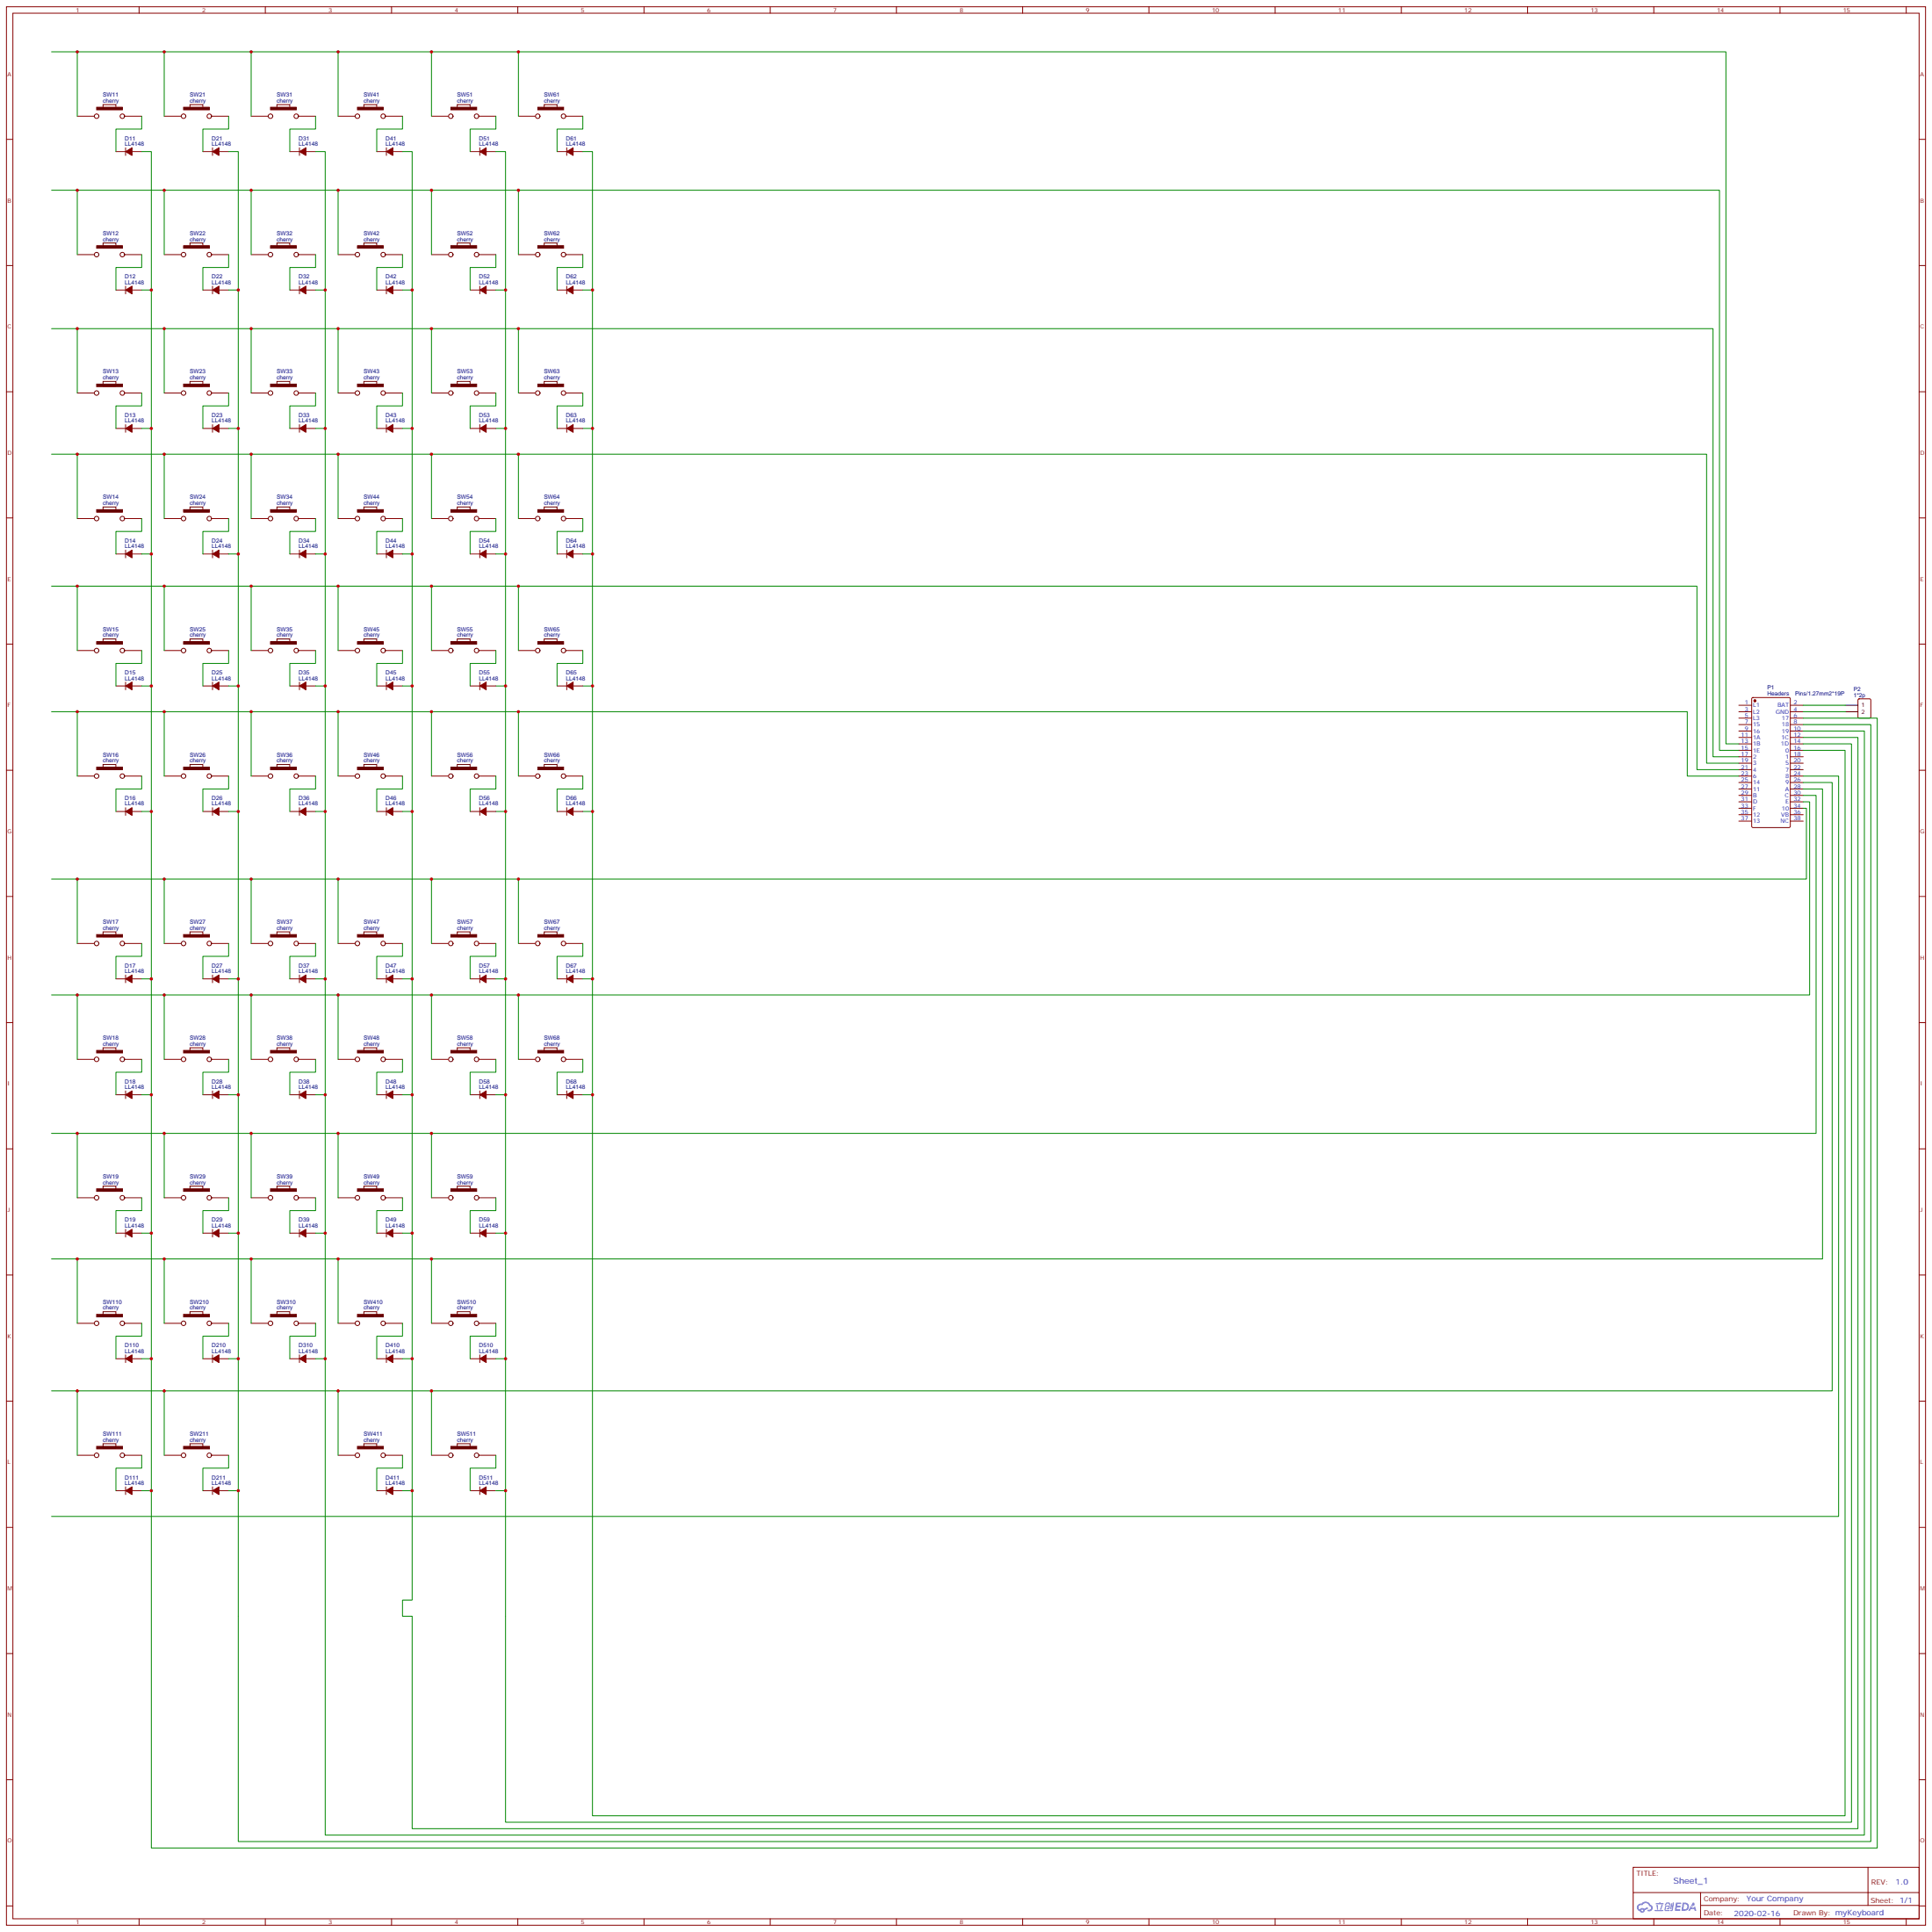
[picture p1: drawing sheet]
<svg xmlns="http://www.w3.org/2000/svg" width="1058mm" height="1059mm" viewBox="0 0 1058 1059" stroke-linecap="round" stroke-linejoin="round" font-family="sans-serif">
<g fill="none" stroke="#870000" stroke-width=".48">
<path d="M4 4h1051v1051h-1051zM7 7h1044v1044h-1044zM76 4v3M145 4v3M214 4v3M284 4v3M353 4v3M422 4v3M491 4v3M560 4v3M629 4v3M698 4v3"/>
<path d="M768 4v3M837 4v3M906 4v3M975 4v3M1044 4v3M4 76h3M1051 76h4M4 146h3M1051 146h4M4 215h3M1051 215h4M4 284h3"/>
<path d="M1051 284h4M4 353h3M1051 353h4M4 422h3M1051 422h4M4 491h3M1051 491h4M4 560h3M1051 560h4M4 630h3M1051 630h4M4 699h3"/>
<path d="M1051 699h4M4 768h3M1051 768h4M4 837h3M1051 837h4M4 906h3M1051 906h4M4 975h3M1051 975h4M895 1023h156v28h-156zM895 1037h156M932 1037v14"/>
<path d="M1023 1023v21M4 1044h3M76 1051v4M145 1051v4M214 1051v4M284 1051v4M353 1051v4M422 1051v4M491 1051v4M560 1051v4M629 1051v4M698 1051v4"/>
<path d="M768 1051v4M837 1051v4M906 1051v4M932 1044h119M975 1051v4M1044 1051v4M1051 1044h4"/>
</g>
<g fill="#5487ff">
<path d="M918 1043h3a1.3 1.3 0 0 1-2 0v1l2 1h-2l-1 1h2v1h-3z"/>
<path d="M927 1043h1v1h-1a.7 .7 0 0 0 0 1 .7 .7 0 0 0 0 1 .7 .7 0 0 0 1-1h1v2h-1v-1h-2v1h-1z"/>
<path d="M915 1043h1l-1 3z"/>
<path d="M916 1043h1l-1 3-1 1 1-1z"/>
<path d="M913 1043h1l1 1h-1v-1l-2 1z"/>
<path d="M912 1044h3l-1 2h-1l1-1h-1l-1 1 2 1h-2z"/>
<path d="M906 1047h5h-4z"/>
<path d="M910 1044h1l-1 3z"/>
<path d="M907 1044h1v2z"/>
<path d="M907 1043l3-1v1h1l-4 1z"/>
<path d="M922 1043l-1 4h2a2.4 2.4 0 0 0 2-3 2.4 2.4 0 0 0-3-1zM923 1043a1.5 1.5 0 0 1 1 2 1.5 1.5 0 0 1-2 1z"/>
<path d="M897 1044a2.7 2.7 0 0 0 1 3 2.7 2.7 0 0 0 3 1v-1l2-1-1-1-1 1a1.5 1.5 0 0 0-3 0 1.3 1.3 0 0 1 0-1 1.3 1.3 0 0 1 2-1 2.3 2.3 0 0 1 2-1 2.3 2.3 0 0 1 2 2 1.1 1.1 0 0 1 0 1 1.1 1.1 0 0 1-1 1h-1a1.9 1.9 0 0 0 3-1 1.9 1.9 0 0 0-1-3 3 3 0 0 0-5 0zM899 1047a.5 .5 0 0 1 1 0 .5 .5 0 0 1-1 0z"/>
<circle cx="927" cy="1045" r=".3"/>
</g>
<g fill="none" stroke="#870000" stroke-width=".48">
<path d="M42 64h10M68 64h10M90 64h9M116 64h9M138 64h9M164 64h9M185 64h9M211 64h9M236 64h10M262 64h10M284 64h9M310 64h9"/>
<path d="M63 83h6M69 81v4M72 83h6M111 83h5M116 81v4M120 83h5M159 83h5M164 81v4M168 83h5M206 83h6M212 81v4M215 83h5"/>
<path d="M258 83h5M263 81v4M266 83h6M305 83h5M310 81v4M314 83h5M42 140h10M68 140h10M90 140h9M116 140h9M138 140h9M164 140h9"/>
<path d="M185 140h9M211 140h9M236 140h10M262 140h10M284 140h9M310 140h9M63 159h6M69 157v4M72 159h6M111 159h5M116 157v4M120 159h5"/>
<path d="M159 159h5M164 157v4M168 159h5M206 159h6M212 157v4M215 159h5M258 159h5M263 157v4M266 159h6M305 159h5M310 157v4M314 159h5"/>
<path d="M42 215h10M68 215h10M90 215h9M116 215h9M138 215h9M164 215h9M185 215h9M211 215h9M236 215h10M262 215h10M284 215h9M310 215h9"/>
<path d="M63 235h6M69 233v4M72 235h6M111 235h5M116 233v4M120 235h5M159 235h5M164 233v4M168 235h5M206 235h6M212 233v4M215 235h5"/>
<path d="M258 235h5M263 233v4M266 235h6M305 235h5M310 233v4M314 235h5M42 284h10M68 284h10M90 284h9M116 284h9M138 284h9M164 284h9"/>
<path d="M185 284h9M211 284h9M236 284h10M262 284h10M284 284h9M310 284h9M63 304h6M69 301v5M72 304h6M111 304h5M116 301v5M120 304h5"/>
<path d="M159 304h5M164 301v5M168 304h5M206 304h6M212 301v5M215 304h5M258 304h5M263 301v5M266 304h6M305 304h5M310 301v5M314 304h5"/>
<path d="M42 356h10M68 356h10M90 356h9M116 356h9M138 356h9M164 356h9M185 356h9M211 356h9M236 356h10M262 356h10M284 356h9M310 356h9"/>
<path d="M63 376h6M69 374v4M72 376h6M111 376h5M116 374v4M120 376h5M159 376h5M164 374v4M168 376h5M206 376h6M212 374v4M215 376h5"/>
<path d="M258 376h5M263 374v4M266 376h6M305 376h5M310 374v4M314 376h5M952 386h8M952 390h8M952 394h8M952 397h8M960 382h20l1 1v70h-1h-20zM981 386h7"/>
<path d="M981 390h7M981 394h7M981 397h7M1018 383h6h1v10h-1l-6 1v-1zM952 401h8M952 404h8M952 408h8M952 411h8M952 415h8M952 418h8M981 401h7M981 404h7"/>
<path d="M981 408h7M981 411h7M981 415h7M981 418h7M42 425h10M68 425h10M90 425h9M116 425h9M138 425h9M164 425h9M185 425h9M211 425h9"/>
<path d="M236 425h10M262 425h10M284 425h9M310 425h9M952 422h8M952 425h8M952 429h8M952 432h8M952 436h8M952 439h8M981 422h7M981 425h7"/>
<path d="M981 429h7M981 432h7M981 436h7M981 439h7M63 445h6M69 443v4M72 445h6M111 445h5M116 443v4M120 445h5M159 445h5M164 443v4"/>
<path d="M168 445h5M206 445h6M212 443v4M215 445h5M258 445h5M263 443v4M266 445h6M305 445h5M310 443v4M314 445h5M952 443h8M952 446h8"/>
<path d="M952 450h8M981 443h7M981 446h7M981 450h7M42 517h10M68 517h10M90 517h9M116 517h9M138 517h9M164 517h9M185 517h9M211 517h9"/>
<path d="M236 517h10M262 517h10M284 517h9M310 517h9M63 536h6M69 534v5M72 536h6M111 536h5M116 534v5M120 536h5M159 536h5M164 534v5"/>
<path d="M168 536h5M206 536h6M212 534v5M215 536h5M258 536h5M263 534v5M266 536h6M305 536h5M310 534v5M314 536h5M42 580h10M63 600h6"/>
<path d="M68 580h10M69 598v4M72 600h6M90 580h9M111 600h5M116 580h9M116 598v4M120 600h5M138 580h9M159 600h5M164 580h9M164 598v4"/>
<path d="M168 600h5M185 580h9M206 600h6M211 580h9M212 598v4M215 600h5M236 580h10M258 600h5M262 580h10M263 598v4M266 600h6M284 580h9"/>
<path d="M305 600h5M310 580h9M310 598v4M314 600h5M42 656h10M68 656h10M90 656h9M116 656h9M138 656h9M164 656h9M185 656h9M211 656h9"/>
<path d="M236 656h10M262 656h10M63 676h6M69 674v4M72 676h6M111 676h5M116 674v4M120 676h5M159 676h5M164 674v4M168 676h5M206 676h6"/>
<path d="M212 674v4M215 676h5M258 676h5M263 674v4M266 676h6M42 725h10M68 725h10M90 725h9M116 725h9M138 725h9M164 725h9M185 725h9"/>
<path d="M211 725h9M236 725h10M262 725h10M63 745h6M69 742v5M72 745h6M111 745h5M116 742v5M120 745h5M159 745h5M164 742v5M168 745h5"/>
<path d="M206 745h6M212 742v5M215 745h5M258 745h5M263 742v5M266 745h6M42 797h10M68 797h10M90 797h9M116 797h9M185 797h9M211 797h9"/>
<path d="M236 797h10M262 797h10M63 817h6M69 815v4M72 817h6M111 817h5M116 815v4M120 817h5M206 817h6M212 815v4M215 817h5M258 817h5"/>
<path d="M263 815v4M266 817h6"/>
</g>
<g fill="#870000" stroke="#870000" stroke-width=".48">
<path d="M69 83l3-2v4z"/>
<path d="M164 83l4-2v4z"/>
<path d="M212 83l3-2v4z"/>
<path d="M263 83l3-2v4z"/>
<path d="M310 83l4-2v4z"/>
<path d="M116 83l4-2v4z"/>
<path d="M116 159l4-2v4z"/>
<path d="M310 159l4-2v4z"/>
<path d="M263 159l3-2v4z"/>
<path d="M212 159l3-2v4z"/>
<path d="M164 159l4-2v4z"/>
<path d="M69 159l3-2v4z"/>
<path d="M116 235l4-2v4z"/>
<path d="M310 235l4-2v4z"/>
<path d="M263 235l3-2v4z"/>
<path d="M212 235l3-2v4z"/>
<path d="M164 235l4-2v4z"/>
<path d="M69 235l3-2v4z"/>
<path d="M116 304l4-3v5z"/>
<path d="M310 304l4-3v5z"/>
<path d="M263 304l3-3v5z"/>
<path d="M212 304l3-3v5z"/>
<path d="M164 304l4-3v5z"/>
<path d="M69 304l3-3v5z"/>
<path d="M116 376l4-2v4z"/>
<path d="M310 376l4-2v4z"/>
<path d="M263 376l3-2v4z"/>
<path d="M212 376l3-2v4z"/>
<path d="M164 376l4-2v4z"/>
<path d="M69 376l3-2v4z"/>
<path d="M116 445l4-2v4z"/>
<path d="M310 445l4-2v4z"/>
<path d="M263 445l3-2v4z"/>
<path d="M212 445l3-2v4z"/>
<path d="M164 445l4-2v4z"/>
<path d="M69 445l3-2v4z"/>
<path d="M69 817l3-2v4z"/>
<path d="M212 817l3-2v4z"/>
<path d="M263 817l3-2v4z"/>
<path d="M116 817l4-2v4z"/>
<path d="M69 745l3-3v5z"/>
<path d="M164 745l4-3v5z"/>
<path d="M212 745l3-3v5z"/>
<path d="M263 745l3-3v5z"/>
<path d="M116 745l4-3v5z"/>
<path d="M69 676l3-2v4z"/>
<path d="M164 676l4-2v4z"/>
<path d="M212 676l3-2v4z"/>
<path d="M263 676l3-2v4z"/>
<path d="M116 676l4-2v4z"/>
<path d="M69 600l3-2v4z"/>
<path d="M164 600l4-2v4z"/>
<path d="M212 600l3-2v4z"/>
<path d="M263 600l3-2v4z"/>
<path d="M310 600l4-2v4z"/>
<path d="M116 600l4-2v4z"/>
<path d="M116 536l4-2v5z"/>
<path d="M310 536l4-2v5z"/>
<path d="M263 536l3-2v5z"/>
<path d="M212 536l3-2v5z"/>
<path d="M164 536l4-2v5z"/>
<path d="M69 536l3-2v5z"/>
<circle cx="961" cy="384" r=".5"/>
</g>
<path d="M1011 386h7M1011 390h7" fill="none" stroke="#000" stroke-width=".48"/>
<g fill="#600" stroke="#600" stroke-width=".48">
<path d="M53 59h14v1h-14z"/>
<path d="M101 59h14v1h-14z"/>
<path d="M196 59h14v1h-14z"/>
<path d="M148 59h14v1h-14z"/>
<path d="M295 59h14v1h-14z"/>
<path d="M247 59h14v1h-14z"/>
<path d="M247 135h14v1h-14z"/>
<path d="M295 135h14v1h-14z"/>
<path d="M148 135h14v1h-14z"/>
<path d="M196 135h14v1h-14z"/>
<path d="M101 135h14v1h-14z"/>
<path d="M53 135h14v1h-14z"/>
<path d="M247 210h14v2h-14z"/>
<path d="M295 210h14v2h-14z"/>
<path d="M148 210h14v2h-14z"/>
<path d="M196 210h14v2h-14z"/>
<path d="M101 210h14v2h-14z"/>
<path d="M53 210h14v2h-14z"/>
<path d="M247 279h14v2h-14z"/>
<path d="M295 279h14v2h-14z"/>
<path d="M148 279h14v2h-14z"/>
<path d="M196 279h14v2h-14z"/>
<path d="M101 279h14v2h-14z"/>
<path d="M53 279h14v2h-14z"/>
<path d="M247 352h14v1h-14z"/>
<path d="M295 352h14v1h-14z"/>
<path d="M148 352h14v1h-14z"/>
<path d="M196 352h14v1h-14z"/>
<path d="M101 352h14v1h-14z"/>
<path d="M53 352h14v1h-14z"/>
<path d="M247 420h14v2h-14z"/>
<path d="M295 420h14v2h-14z"/>
<path d="M148 420h14v2h-14z"/>
<path d="M196 420h14v2h-14z"/>
<path d="M101 420h14v2h-14z"/>
<path d="M53 420h14v2h-14z"/>
<path d="M53 793h14v1h-14z"/>
<path d="M101 793h14v1h-14z"/>
<path d="M196 793h14v1h-14z"/>
<path d="M247 793h14v1h-14z"/>
<path d="M53 720h14v2h-14z"/>
<path d="M101 720h14v2h-14z"/>
<path d="M196 720h14v2h-14z"/>
<path d="M148 720h14v2h-14z"/>
<path d="M247 720h14v2h-14z"/>
<path d="M53 651h14v2h-14z"/>
<path d="M101 651h14v2h-14z"/>
<path d="M196 651h14v2h-14z"/>
<path d="M148 651h14v2h-14z"/>
<path d="M247 651h14v2h-14z"/>
<path d="M53 576h14v1h-14z"/>
<path d="M101 576h14v1h-14z"/>
<path d="M196 576h14v1h-14z"/>
<path d="M148 576h14v1h-14z"/>
<path d="M295 576h14v1h-14z"/>
<path d="M247 576h14v1h-14z"/>
<path d="M247 512h14v1h-14z"/>
<path d="M295 512h14v1h-14z"/>
<path d="M148 512h14v1h-14z"/>
<path d="M196 512h14v1h-14z"/>
<path d="M101 512h14v1h-14z"/>
<path d="M53 512h14v1h-14z"/>
</g>
<g fill="none" stroke="#600" stroke-width=".48">
<path d="M56 57h7v3h-7zM104 57h7v3h-7zM152 57h7v3h-7zM199 57h7v3h-7zM250 57h7v3h-7zM298 57h7v3h-7zM56 133h7v3h-7zM104 133h7v3h-7zM152 133h7v3h-7zM199 133h7v3h-7zM250 133h7v3h-7zM298 133h7v3h-7z"/>
<path d="M56 209h7v3h-7zM104 209h7v3h-7zM152 209h7v3h-7zM199 209h7v3h-7zM250 209h7v3h-7zM298 209h7v3h-7zM56 278h7v2h-7zM104 278h7v2h-7zM152 278h7v2h-7zM199 278h7v2h-7zM250 278h7v2h-7zM298 278h7v2h-7z"/>
<path d="M56 350h7v3h-7zM104 350h7v3h-7zM152 350h7v3h-7zM199 350h7v3h-7zM250 350h7v3h-7zM298 350h7v3h-7zM56 419h7v3h-7zM104 419h7v3h-7zM152 419h7v3h-7zM199 419h7v3h-7zM250 419h7v3h-7zM298 419h7v3h-7z"/>
<path d="M56 511h7v2h-7zM104 511h7v2h-7zM152 511h7v2h-7zM199 511h7v2h-7zM250 511h7v2h-7zM298 511h7v2h-7zM56 574h7v3h-7zM104 574h7v3h-7zM152 574h7v3h-7zM199 574h7v3h-7zM250 574h7v3h-7zM298 574h7v3h-7z"/>
<path d="M56 650h7v3h-7zM104 650h7v3h-7zM152 650h7v3h-7zM199 650h7v3h-7zM250 650h7v3h-7zM56 719h7v2h-7zM104 719h7v2h-7zM152 719h7v2h-7zM199 719h7v2h-7zM250 719h7v2h-7zM56 791h7v3h-7zM104 791h7v3h-7z"/>
<path d="M199 791h7v3h-7zM250 791h7v3h-7z"/>
<circle cx="53" cy="64" r="1.2"/>
<circle cx="67" cy="64" r="1.2"/>
<circle cx="101" cy="64" r="1.2"/>
<circle cx="115" cy="64" r="1.2"/>
<circle cx="148" cy="64" r="1.2"/>
<circle cx="162" cy="64" r="1.2"/>
<circle cx="196" cy="64" r="1.2"/>
<circle cx="210" cy="64" r="1.2"/>
<circle cx="247" cy="64" r="1.2"/>
<circle cx="261" cy="64" r="1.2"/>
<circle cx="295" cy="64" r="1.2"/>
<circle cx="309" cy="64" r="1.2"/>
<circle cx="53" cy="140" r="1.2"/>
<circle cx="67" cy="140" r="1.2"/>
<circle cx="101" cy="140" r="1.2"/>
<circle cx="115" cy="140" r="1.2"/>
<circle cx="148" cy="140" r="1.2"/>
<circle cx="162" cy="140" r="1.2"/>
<circle cx="196" cy="140" r="1.2"/>
<circle cx="210" cy="140" r="1.2"/>
<circle cx="247" cy="140" r="1.2"/>
<circle cx="261" cy="140" r="1.2"/>
<circle cx="295" cy="140" r="1.2"/>
<circle cx="309" cy="140" r="1.2"/>
<circle cx="53" cy="215" r="1.2"/>
<circle cx="67" cy="215" r="1.2"/>
<circle cx="101" cy="215" r="1.2"/>
<circle cx="115" cy="215" r="1.2"/>
<circle cx="148" cy="215" r="1.2"/>
<circle cx="162" cy="215" r="1.2"/>
<circle cx="196" cy="215" r="1.2"/>
<circle cx="210" cy="215" r="1.2"/>
<circle cx="247" cy="215" r="1.2"/>
<circle cx="261" cy="215" r="1.2"/>
<circle cx="295" cy="215" r="1.2"/>
<circle cx="309" cy="215" r="1.2"/>
<circle cx="53" cy="284" r="1.2"/>
<circle cx="67" cy="284" r="1.2"/>
<circle cx="101" cy="284" r="1.2"/>
<circle cx="115" cy="284" r="1.2"/>
<circle cx="148" cy="284" r="1.2"/>
<circle cx="162" cy="284" r="1.2"/>
<circle cx="196" cy="284" r="1.2"/>
<circle cx="210" cy="284" r="1.2"/>
<circle cx="247" cy="284" r="1.2"/>
<circle cx="261" cy="284" r="1.2"/>
<circle cx="295" cy="284" r="1.2"/>
<circle cx="309" cy="284" r="1.2"/>
<circle cx="53" cy="356" r="1.2"/>
<circle cx="67" cy="356" r="1.2"/>
<circle cx="101" cy="356" r="1.2"/>
<circle cx="115" cy="356" r="1.2"/>
<circle cx="148" cy="356" r="1.2"/>
<circle cx="162" cy="356" r="1.2"/>
<circle cx="196" cy="356" r="1.2"/>
<circle cx="210" cy="356" r="1.2"/>
<circle cx="247" cy="356" r="1.2"/>
<circle cx="261" cy="356" r="1.2"/>
<circle cx="295" cy="356" r="1.2"/>
<circle cx="309" cy="356" r="1.2"/>
<circle cx="53" cy="425" r="1.2"/>
<circle cx="67" cy="425" r="1.2"/>
<circle cx="101" cy="425" r="1.2"/>
<circle cx="115" cy="425" r="1.2"/>
<circle cx="148" cy="425" r="1.2"/>
<circle cx="162" cy="425" r="1.2"/>
<circle cx="196" cy="425" r="1.2"/>
<circle cx="210" cy="425" r="1.2"/>
<circle cx="247" cy="425" r="1.2"/>
<circle cx="261" cy="425" r="1.2"/>
<circle cx="295" cy="425" r="1.2"/>
<circle cx="309" cy="425" r="1.2"/>
<circle cx="53" cy="517" r="1.2"/>
<circle cx="67" cy="517" r="1.2"/>
<circle cx="101" cy="517" r="1.2"/>
<circle cx="115" cy="517" r="1.2"/>
<circle cx="148" cy="517" r="1.2"/>
<circle cx="162" cy="517" r="1.2"/>
<circle cx="196" cy="517" r="1.2"/>
<circle cx="210" cy="517" r="1.2"/>
<circle cx="247" cy="517" r="1.2"/>
<circle cx="261" cy="517" r="1.2"/>
<circle cx="295" cy="517" r="1.2"/>
<circle cx="309" cy="517" r="1.2"/>
<circle cx="53" cy="580" r="1.2"/>
<circle cx="67" cy="580" r="1.2"/>
<circle cx="101" cy="580" r="1.2"/>
<circle cx="115" cy="580" r="1.2"/>
<circle cx="148" cy="580" r="1.2"/>
<circle cx="162" cy="580" r="1.2"/>
<circle cx="196" cy="580" r="1.2"/>
<circle cx="210" cy="580" r="1.2"/>
<circle cx="247" cy="580" r="1.2"/>
<circle cx="261" cy="580" r="1.2"/>
<circle cx="295" cy="580" r="1.2"/>
<circle cx="309" cy="580" r="1.2"/>
<circle cx="53" cy="656" r="1.2"/>
<circle cx="67" cy="656" r="1.2"/>
<circle cx="101" cy="656" r="1.2"/>
<circle cx="115" cy="656" r="1.2"/>
<circle cx="148" cy="656" r="1.2"/>
<circle cx="162" cy="656" r="1.2"/>
<circle cx="196" cy="656" r="1.2"/>
<circle cx="210" cy="656" r="1.2"/>
<circle cx="247" cy="656" r="1.2"/>
<circle cx="261" cy="656" r="1.2"/>
<circle cx="53" cy="725" r="1.2"/>
<circle cx="67" cy="725" r="1.2"/>
<circle cx="101" cy="725" r="1.2"/>
<circle cx="115" cy="725" r="1.2"/>
<circle cx="148" cy="725" r="1.2"/>
<circle cx="162" cy="725" r="1.2"/>
<circle cx="196" cy="725" r="1.2"/>
<circle cx="210" cy="725" r="1.2"/>
<circle cx="247" cy="725" r="1.2"/>
<circle cx="261" cy="725" r="1.2"/>
<circle cx="53" cy="797" r="1.2"/>
<circle cx="67" cy="797" r="1.2"/>
<circle cx="101" cy="797" r="1.2"/>
<circle cx="115" cy="797" r="1.2"/>
<circle cx="196" cy="797" r="1.2"/>
<circle cx="210" cy="797" r="1.2"/>
<circle cx="247" cy="797" r="1.2"/>
<circle cx="261" cy="797" r="1.2"/>
</g>
<g fill="none" stroke="#008700" stroke-width=".48">
<path d="M28 28h917v380h7M42 28v36M90 28v36M138 28v36M185 28v36M236 28v36M284 28v36M78 64v7h-15v12M125 64v7h-14v12M173 64v7h-14v12M220 64v7h-14v12M272 64v7h-14v12"/>
<path d="M319 64v7h-14v12M78 83h5v453M125 83h6v453M173 83h5v453M220 83h6v453M272 83h5v453M319 83h6v453M28 104h914v307h10M42 104v36M90 104v36M138 104v36M185 104v36"/>
<path d="M236 104v36M284 104v36M78 140v7h-15v12M125 140v7h-14v12M173 140v7h-14v12M220 140v7h-14v12M272 140v7h-14v12M319 140v7h-14v12M78 159h5M125 159h6M173 159h5M220 159h6"/>
<path d="M272 159h5M319 159h6M28 180h910v235h14M42 180v35M90 180v35M138 180v35M185 180v35M236 180v35M284 180v35M78 215v7h-15v13M125 215v7h-14v13M173 215v7h-14v13"/>
<path d="M220 215v7h-14v13M272 215v7h-14v13M319 215v7h-14v13M78 235h5M125 235h6M173 235h5M220 235h6M272 235h5M319 235h6M28 249h907v169h17M42 249v35M90 249v35"/>
<path d="M138 249v35M185 249v35M236 249v35M284 249v35M78 284v7h-15v13M125 284v7h-14v13M173 284v7h-14v13M220 284v7h-14v13M272 284v7h-14v13M319 284v7h-14v13M78 304h5M125 304h6"/>
<path d="M173 304h5M220 304h6M272 304h5M319 304h6M28 321h902v101h22M42 321v35M90 321v35M138 321v35M185 321v35M236 321v35M284 321v35M78 356v8h-15v12"/>
<path d="M125 356v8h-14v12M173 356v8h-14v12M220 356v8h-14v12M272 356v8h-14v12M319 356v8h-14v12M78 376h5M125 376h6M173 376h5M220 376h6M272 376h5M319 376h6M28 390h896v35h28"/>
<path d="M42 390v35M90 390v35M138 390v35M185 390v35M236 390v35M284 390v35M988 397h37v612h-894v-192h-6M988 394h40v619h-945v-196M988 386h23M988 390h23M988 404h30v598h-792v-116h-6v-9h6v-60M988 408h26v591h-737v-182h-5"/>
<path d="M988 401h33v605h-843v-261M988 411h23v584h-686v-395M78 425v7h-15v13M125 425v7h-14v13M173 425v7h-14v13M220 425v7h-14v13M272 425v7h-14v13M319 425v7h-14v13M988 425h19v406h-979M988 429h16v333h-976M988 432h10v258h-970M988 436h7v185h-967"/>
<path d="M988 439h3v106h-963M78 445h5M125 445h6M173 445h5M220 445h6M272 445h5M319 445h6M988 443h2v39h-962M42 482v35M90 482v35M138 482v35M185 482v35"/>
<path d="M236 482v35M284 482v35M78 517v7h-15v12M125 517v7h-14v12M173 517v7h-14v12M220 517v7h-14v12M272 517v7h-14v12M319 517v7h-14v12M78 536h5M83 536v64h-5M125 536h6v64M173 536h5"/>
<path d="M178 536v64h-5M220 536h6v64M272 536h5v64M319 536h6M325 536v64h-6M42 545v35M90 545v35M138 545v35M185 545v35M236 545v35M284 545v35M78 580v8h-15v12"/>
<path d="M83 600v76h-5M125 600h6v76M125 580v8h-14v12M173 580v8h-14v12M178 600v76h-5M220 600h6v76M220 580v8h-14v12M272 600h5v76M272 580v8h-14v12M319 580v8h-14v12M42 621v35M90 621v35"/>
<path d="M138 621v35M185 621v35M236 621v35M78 656v7h-15v13M125 656v7h-14v13M173 656v7h-14v13M220 656v7h-14v13M272 656v7h-14v13M83 676v69h-5M125 676h6v69M178 676v69h-5M220 676h6v69"/>
<path d="M272 676h5v69M42 690v35M90 690v35M138 690v35M185 690v35M236 690v35M78 725v7h-15v13M125 725v7h-14v13M173 725v7h-14v13M220 725v7h-14v13M272 725v7h-14v13M83 745v72h-5"/>
<path d="M125 745h6v72M220 745h6v72h-6M272 745h5v72M42 762v35M90 762v35M185 762v35M236 762v35M78 797v8h-15v12M125 797v8h-14v12M220 797v8h-14v12M272 797v8h-14v12"/>
</g>
<g fill="#c00">
<circle cx="42" cy="28" r=".9"/>
<circle cx="90" cy="28" r=".9"/>
<circle cx="138" cy="28" r=".9"/>
<circle cx="185" cy="28" r=".9"/>
<circle cx="236" cy="28" r=".9"/>
<circle cx="284" cy="28" r=".9"/>
<circle cx="226" cy="536" r=".9"/>
<circle cx="226" cy="600" r=".9"/>
<circle cx="226" cy="676" r=".9"/>
<circle cx="226" cy="745" r=".9"/>
<circle cx="178" cy="676" r=".9"/>
<circle cx="178" cy="600" r=".9"/>
<circle cx="178" cy="536" r=".9"/>
<circle cx="83" cy="745" r=".9"/>
<circle cx="83" cy="676" r=".9"/>
<circle cx="83" cy="600" r=".9"/>
<circle cx="83" cy="536" r=".9"/>
<circle cx="284" cy="545" r=".9"/>
<circle cx="236" cy="545" r=".9"/>
<circle cx="185" cy="545" r=".9"/>
<circle cx="138" cy="545" r=".9"/>
<circle cx="90" cy="545" r=".9"/>
<circle cx="42" cy="545" r=".9"/>
<circle cx="185" cy="690" r=".9"/>
<circle cx="90" cy="690" r=".9"/>
<circle cx="42" cy="690" r=".9"/>
<circle cx="138" cy="690" r=".9"/>
<circle cx="236" cy="690" r=".9"/>
<circle cx="236" cy="621" r=".9"/>
<circle cx="138" cy="621" r=".9"/>
<circle cx="42" cy="621" r=".9"/>
<circle cx="90" cy="621" r=".9"/>
<circle cx="185" cy="621" r=".9"/>
<circle cx="236" cy="762" r=".9"/>
<circle cx="42" cy="762" r=".9"/>
<circle cx="90" cy="762" r=".9"/>
<circle cx="185" cy="762" r=".9"/>
<circle cx="284" cy="104" r=".9"/>
<circle cx="236" cy="104" r=".9"/>
<circle cx="185" cy="104" r=".9"/>
<circle cx="138" cy="104" r=".9"/>
<circle cx="90" cy="104" r=".9"/>
<circle cx="42" cy="104" r=".9"/>
<circle cx="284" cy="390" r=".9"/>
<circle cx="185" cy="390" r=".9"/>
<circle cx="90" cy="390" r=".9"/>
<circle cx="42" cy="390" r=".9"/>
<circle cx="138" cy="390" r=".9"/>
<circle cx="236" cy="390" r=".9"/>
<circle cx="284" cy="249" r=".9"/>
<circle cx="185" cy="249" r=".9"/>
<circle cx="90" cy="249" r=".9"/>
<circle cx="42" cy="249" r=".9"/>
<circle cx="138" cy="249" r=".9"/>
<circle cx="236" cy="249" r=".9"/>
<circle cx="236" cy="180" r=".9"/>
<circle cx="138" cy="180" r=".9"/>
<circle cx="42" cy="180" r=".9"/>
<circle cx="90" cy="180" r=".9"/>
<circle cx="185" cy="180" r=".9"/>
<circle cx="284" cy="180" r=".9"/>
<circle cx="236" cy="321" r=".9"/>
<circle cx="138" cy="321" r=".9"/>
<circle cx="42" cy="321" r=".9"/>
<circle cx="90" cy="321" r=".9"/>
<circle cx="185" cy="321" r=".9"/>
<circle cx="284" cy="321" r=".9"/>
<circle cx="83" cy="445" r=".9"/>
<circle cx="83" cy="376" r=".9"/>
<circle cx="83" cy="304" r=".9"/>
<circle cx="83" cy="235" r=".9"/>
<circle cx="83" cy="159" r=".9"/>
<circle cx="131" cy="445" r=".9"/>
<circle cx="131" cy="376" r=".9"/>
<circle cx="131" cy="304" r=".9"/>
<circle cx="131" cy="235" r=".9"/>
<circle cx="131" cy="159" r=".9"/>
<circle cx="178" cy="445" r=".9"/>
<circle cx="178" cy="376" r=".9"/>
<circle cx="178" cy="304" r=".9"/>
<circle cx="178" cy="235" r=".9"/>
<circle cx="178" cy="159" r=".9"/>
<circle cx="226" cy="445" r=".9"/>
<circle cx="226" cy="376" r=".9"/>
<circle cx="226" cy="304" r=".9"/>
<circle cx="226" cy="235" r=".9"/>
<circle cx="226" cy="159" r=".9"/>
<circle cx="277" cy="445" r=".9"/>
<circle cx="277" cy="376" r=".9"/>
<circle cx="277" cy="304" r=".9"/>
<circle cx="277" cy="235" r=".9"/>
<circle cx="277" cy="159" r=".9"/>
<circle cx="325" cy="445" r=".9"/>
<circle cx="325" cy="376" r=".9"/>
<circle cx="325" cy="304" r=".9"/>
<circle cx="325" cy="235" r=".9"/>
<circle cx="325" cy="159" r=".9"/>
<circle cx="42" cy="482" r=".9"/>
<circle cx="90" cy="482" r=".9"/>
<circle cx="138" cy="482" r=".9"/>
<circle cx="185" cy="482" r=".9"/>
<circle cx="236" cy="482" r=".9"/>
<circle cx="284" cy="482" r=".9"/>
<circle cx="83" cy="817" r=".9"/>
<circle cx="131" cy="817" r=".9"/>
<circle cx="131" cy="745" r=".9"/>
<circle cx="131" cy="676" r=".9"/>
<circle cx="131" cy="600" r=".9"/>
<circle cx="131" cy="536" r=".9"/>
<circle cx="178" cy="745" r=".9"/>
<circle cx="226" cy="817" r=".9"/>
<circle cx="277" cy="817" r=".9"/>
<circle cx="277" cy="745" r=".9"/>
<circle cx="277" cy="676" r=".9"/>
<circle cx="277" cy="600" r=".9"/>
<circle cx="277" cy="536" r=".9"/>
<circle cx="325" cy="536" r=".9"/>
<circle cx="325" cy="600" r=".9"/>
</g>
<text font-size="4.6" fill="#00f" x="917" y="1032">Sheet_1</text>
<g font-size="4.2" fill="#00f">
<text x="1038" y="1032">1.0</text>
<text x="957" y="1042">Your Company</text>
<text x="950" y="1050">2020-02-16</text>
</g>
<g font-size="3.9" fill="#800">
<text x="896" y="1028">TITLE:</text>
<text x="1025" y="1032">REV:</text>
<text x="933" y="1042">Company:</text>
<text x="1025" y="1043">Sheet: 1/1</text>
<text x="933" y="1050">Date:</text>
<text x="982" y="1050">Drawn By: myKeyboard</text>
</g>
<g font-size="3.2" fill="#800">
<text x="42" y="7">1</text>
<text x="111" y="7">2</text>
<text x="180" y="7">3</text>
<text x="249" y="7">4</text>
<text x="318" y="7">5</text>
<text x="387" y="7">6</text>
<text x="456" y="7">7</text>
<text x="526" y="7">8</text>
<text x="595" y="7">9</text>
<text x="664" y="7">10</text>
<text x="733" y="7">11</text>
<text x="802" y="7">12</text>
<text x="871" y="7">13</text>
<text x="941" y="7">14</text>
<text x="1010" y="7">15</text>
<text x="4" y="42">A</text>
<text x="1052" y="42">A</text>
<text x="4" y="111">B</text>
<text x="1052" y="111">B</text>
<text x="4" y="180">C</text>
<text x="1052" y="180">C</text>
<text x="4" y="249">D</text>
<text x="1052" y="249">D</text>
<text x="4" y="318">E</text>
<text x="1052" y="318">E</text>
<text x="4" y="388">F</text>
<text x="1052" y="388">F</text>
<text x="4" y="457">G</text>
<text x="1052" y="457">G</text>
<text x="4" y="526">H</text>
<text x="1052" y="526">H</text>
<text x="4" y="595">I</text>
<text x="1052" y="595">I</text>
<text x="4" y="664">J</text>
<text x="1052" y="664">J</text>
<text x="4" y="733">K</text>
<text x="1052" y="733">K</text>
<text x="4" y="802">L</text>
<text x="1052" y="802">L</text>
<text x="4" y="872">M</text>
<text x="1052" y="872">M</text>
<text x="4" y="941">N</text>
<text x="1052" y="941">N</text>
<text x="4" y="1010">O</text>
<text x="1052" y="1010">O</text>
<text x="42" y="1054">1</text>
<text x="111" y="1054">2</text>
<text x="180" y="1054">3</text>
<text x="249" y="1054">4</text>
<text x="318" y="1054">5</text>
<text x="387" y="1054">6</text>
<text x="456" y="1054">7</text>
<text x="526" y="1054">8</text>
<text x="595" y="1054">9</text>
<text x="664" y="1054">10</text>
<text x="733" y="1054">11</text>
<text x="802" y="1054">12</text>
<text x="871" y="1054">13</text>
<text x="941" y="1054">14</text>
<text x="1010" y="1054">15</text>
</g>
<g font-size="3.2" fill="#000080">
<text x="56" y="53">SW11</text>
<text x="104" y="53">SW21</text>
<text x="152" y="53">SW31</text>
<text x="199" y="53">SW41</text>
<text x="250" y="53">SW51</text>
<text x="298" y="53">SW61</text>
<text x="56" y="56">cherry</text>
<text x="104" y="56">cherry</text>
<text x="152" y="56">cherry</text>
<text x="199" y="56">cherry</text>
<text x="250" y="56">cherry</text>
<text x="298" y="56">cherry</text>
<text x="68" y="77">D11</text>
<text x="116" y="77">D21</text>
<text x="164" y="77">D31</text>
<text x="211" y="77">D41</text>
<text x="262" y="77">D51</text>
<text x="310" y="77">D61</text>
<text x="68" y="80">LL4148</text>
<text x="116" y="80">LL4148</text>
<text x="164" y="80">LL4148</text>
<text x="211" y="80">LL4148</text>
<text x="262" y="80">LL4148</text>
<text x="310" y="80">LL4148</text>
<text x="56" y="129">SW12</text>
<text x="104" y="129">SW22</text>
<text x="152" y="129">SW32</text>
<text x="199" y="129">SW42</text>
<text x="250" y="129">SW52</text>
<text x="298" y="129">SW62</text>
<text x="56" y="132">cherry</text>
<text x="104" y="132">cherry</text>
<text x="152" y="132">cherry</text>
<text x="199" y="132">cherry</text>
<text x="250" y="132">cherry</text>
<text x="298" y="132">cherry</text>
<text x="68" y="156">LL4148</text>
<text x="68" y="153">D12</text>
<text x="116" y="156">LL4148</text>
<text x="116" y="153">D22</text>
<text x="164" y="156">LL4148</text>
<text x="164" y="153">D32</text>
<text x="211" y="156">LL4148</text>
<text x="211" y="153">D42</text>
<text x="262" y="156">LL4148</text>
<text x="262" y="153">D52</text>
<text x="310" y="156">LL4148</text>
<text x="310" y="153">D62</text>
<text x="56" y="208">cherry</text>
<text x="56" y="205">SW13</text>
<text x="104" y="208">cherry</text>
<text x="104" y="205">SW23</text>
<text x="152" y="208">cherry</text>
<text x="152" y="205">SW33</text>
<text x="199" y="208">cherry</text>
<text x="199" y="205">SW43</text>
<text x="250" y="208">cherry</text>
<text x="250" y="205">SW53</text>
<text x="298" y="208">cherry</text>
<text x="298" y="205">SW63</text>
<text x="68" y="232">LL4148</text>
<text x="68" y="229">D13</text>
<text x="116" y="232">LL4148</text>
<text x="116" y="229">D23</text>
<text x="164" y="232">LL4148</text>
<text x="164" y="229">D33</text>
<text x="211" y="232">LL4148</text>
<text x="211" y="229">D43</text>
<text x="262" y="232">LL4148</text>
<text x="262" y="229">D53</text>
<text x="310" y="232">LL4148</text>
<text x="310" y="229">D63</text>
<text x="56" y="273">SW14</text>
<text x="104" y="273">SW24</text>
<text x="152" y="273">SW34</text>
<text x="199" y="273">SW44</text>
<text x="250" y="273">SW54</text>
<text x="298" y="273">SW64</text>
<text x="56" y="277">cherry</text>
<text x="104" y="277">cherry</text>
<text x="152" y="277">cherry</text>
<text x="199" y="277">cherry</text>
<text x="250" y="277">cherry</text>
<text x="298" y="277">cherry</text>
<text x="68" y="297">D14</text>
<text x="116" y="297">D24</text>
<text x="164" y="297">D34</text>
<text x="211" y="297">D44</text>
<text x="262" y="297">D54</text>
<text x="310" y="297">D64</text>
<text x="68" y="300">LL4148</text>
<text x="116" y="300">LL4148</text>
<text x="164" y="300">LL4148</text>
<text x="211" y="300">LL4148</text>
<text x="262" y="300">LL4148</text>
<text x="310" y="300">LL4148</text>
<text x="56" y="346">SW15</text>
<text x="104" y="346">SW25</text>
<text x="152" y="346">SW35</text>
<text x="199" y="346">SW45</text>
<text x="250" y="346">SW55</text>
<text x="298" y="346">SW65</text>
<text x="56" y="349">cherry</text>
<text x="104" y="349">cherry</text>
<text x="152" y="349">cherry</text>
<text x="199" y="349">cherry</text>
<text x="250" y="349">cherry</text>
<text x="298" y="349">cherry</text>
<text x="68" y="370">D15</text>
<text x="116" y="370">D25</text>
<text x="164" y="370">D35</text>
<text x="211" y="370">D45</text>
<text x="262" y="370">D55</text>
<text x="310" y="370">D65</text>
<text x="68" y="373">LL4148</text>
<text x="116" y="373">LL4148</text>
<text x="164" y="373">LL4148</text>
<text x="211" y="373">LL4148</text>
<text x="262" y="373">LL4148</text>
<text x="310" y="373">LL4148</text>
<text x="968" y="378">P1</text>
<text x="968" y="381">Headers</text>
<text x="983" y="381">Pins/1.27mm2*19P</text>
<text x="1015" y="382">1*2p</text>
<text x="1015" y="379">P2</text>
<text x="56" y="418">cherry</text>
<text x="56" y="415">SW16</text>
<text x="104" y="418">cherry</text>
<text x="104" y="415">SW26</text>
<text x="152" y="418">cherry</text>
<text x="152" y="415">SW36</text>
<text x="199" y="418">cherry</text>
<text x="199" y="415">SW46</text>
<text x="250" y="418">cherry</text>
<text x="250" y="415">SW56</text>
<text x="298" y="418">cherry</text>
<text x="298" y="415">SW66</text>
<text x="68" y="442">LL4148</text>
<text x="68" y="438">D16</text>
<text x="116" y="442">LL4148</text>
<text x="116" y="438">D26</text>
<text x="164" y="442">LL4148</text>
<text x="164" y="438">D36</text>
<text x="211" y="442">LL4148</text>
<text x="211" y="438">D46</text>
<text x="262" y="442">LL4148</text>
<text x="262" y="438">D56</text>
<text x="310" y="442">LL4148</text>
<text x="310" y="438">D66</text>
<text x="56" y="510">cherry</text>
<text x="56" y="506">SW17</text>
<text x="104" y="510">cherry</text>
<text x="104" y="506">SW27</text>
<text x="152" y="510">cherry</text>
<text x="152" y="506">SW37</text>
<text x="199" y="510">cherry</text>
<text x="199" y="506">SW47</text>
<text x="250" y="510">cherry</text>
<text x="250" y="506">SW57</text>
<text x="298" y="510">cherry</text>
<text x="298" y="506">SW67</text>
<text x="68" y="533">LL4148</text>
<text x="68" y="530">D17</text>
<text x="116" y="533">LL4148</text>
<text x="116" y="530">D27</text>
<text x="164" y="533">LL4148</text>
<text x="164" y="530">D37</text>
<text x="211" y="533">LL4148</text>
<text x="211" y="530">D47</text>
<text x="262" y="533">LL4148</text>
<text x="262" y="530">D57</text>
<text x="310" y="533">LL4148</text>
<text x="310" y="530">D67</text>
<text x="56" y="570">SW18</text>
<text x="104" y="570">SW28</text>
<text x="152" y="570">SW38</text>
<text x="199" y="570">SW48</text>
<text x="250" y="570">SW58</text>
<text x="298" y="570">SW68</text>
<text x="56" y="573">cherry</text>
<text x="104" y="573">cherry</text>
<text x="152" y="573">cherry</text>
<text x="199" y="573">cherry</text>
<text x="250" y="573">cherry</text>
<text x="298" y="573">cherry</text>
<text x="68" y="594">D18</text>
<text x="116" y="594">D28</text>
<text x="164" y="594">D38</text>
<text x="211" y="594">D48</text>
<text x="262" y="594">D58</text>
<text x="310" y="594">D68</text>
<text x="68" y="597">LL4148</text>
<text x="116" y="597">LL4148</text>
<text x="164" y="597">LL4148</text>
<text x="211" y="597">LL4148</text>
<text x="262" y="597">LL4148</text>
<text x="310" y="597">LL4148</text>
<text x="56" y="646">SW19</text>
<text x="104" y="646">SW29</text>
<text x="152" y="646">SW39</text>
<text x="199" y="646">SW49</text>
<text x="250" y="646">SW59</text>
<text x="56" y="649">cherry</text>
<text x="104" y="649">cherry</text>
<text x="152" y="649">cherry</text>
<text x="199" y="649">cherry</text>
<text x="250" y="649">cherry</text>
<text x="68" y="670">D19</text>
<text x="116" y="670">D29</text>
<text x="164" y="670">D39</text>
<text x="211" y="670">D49</text>
<text x="262" y="670">D59</text>
<text x="68" y="673">LL4148</text>
<text x="116" y="673">LL4148</text>
<text x="164" y="673">LL4148</text>
<text x="211" y="673">LL4148</text>
<text x="262" y="673">LL4148</text>
<text x="56" y="718">cherry</text>
<text x="56" y="714">SW110</text>
<text x="104" y="718">cherry</text>
<text x="104" y="714">SW210</text>
<text x="152" y="718">cherry</text>
<text x="152" y="714">SW310</text>
<text x="199" y="718">cherry</text>
<text x="199" y="714">SW410</text>
<text x="250" y="718">cherry</text>
<text x="250" y="714">SW510</text>
<text x="68" y="741">LL4148</text>
<text x="68" y="738">D110</text>
<text x="116" y="741">LL4148</text>
<text x="116" y="738">D210</text>
<text x="164" y="741">LL4148</text>
<text x="164" y="738">D310</text>
<text x="211" y="741">LL4148</text>
<text x="211" y="738">D410</text>
<text x="262" y="741">LL4148</text>
<text x="262" y="738">D510</text>
<text x="56" y="790">cherry</text>
<text x="56" y="787">SW111</text>
<text x="104" y="790">cherry</text>
<text x="104" y="787">SW211</text>
<text x="199" y="790">cherry</text>
<text x="199" y="787">SW411</text>
<text x="250" y="790">cherry</text>
<text x="250" y="787">SW511</text>
<text x="68" y="814">LL4148</text>
<text x="68" y="811">D111</text>
<text x="116" y="814">LL4148</text>
<text x="116" y="811">D211</text>
<text x="211" y="814">LL4148</text>
<text x="211" y="811">D411</text>
<text x="262" y="814">LL4148</text>
<text x="262" y="811">D511</text>
</g>
<g font-size="3.2" fill="#00f">
<text x="956" y="386">1</text>
<text x="956" y="390">3</text>
<text x="960" y="388">L1</text>
<text x="974" y="388">BAT</text>
<text x="982" y="390">4</text>
<text x="982" y="386">2</text>
<text x="956" y="393">5</text>
<text x="960" y="391">L2</text>
<text x="960" y="395">L3</text>
<text x="973" y="391">GND</text>
<text x="976" y="395">17</text>
<text x="982" y="393">6</text>
<text x="956" y="397">7</text>
<text x="956" y="400">9</text>
<text x="960" y="398">15</text>
<text x="960" y="402">16</text>
<text x="976" y="398">18</text>
<text x="976" y="402">19</text>
<text x="982" y="397">8</text>
<text x="982" y="400">10</text>
<text x="954" y="404">11</text>
<text x="954" y="407">13</text>
<text x="960" y="405">1A</text>
<text x="976" y="405">1C</text>
<text x="982" y="404">12</text>
<text x="982" y="407">14</text>
<text x="954" y="411">15</text>
<text x="960" y="409">1B</text>
<text x="960" y="412">1E</text>
<text x="976" y="409">1D</text>
<text x="978" y="412">0</text>
<text x="982" y="411">16</text>
<text x="954" y="414">17</text>
<text x="954" y="418">19</text>
<text x="960" y="416">2</text>
<text x="960" y="419">3</text>
<text x="978" y="416">1</text>
<text x="978" y="419">5</text>
<text x="982" y="414">18</text>
<text x="982" y="418">20</text>
<text x="954" y="421">21</text>
<text x="954" y="425">23</text>
<text x="960" y="423">4</text>
<text x="978" y="423">7</text>
<text x="982" y="421">22</text>
<text x="982" y="425">24</text>
<text x="954" y="428">25</text>
<text x="954" y="432">27</text>
<text x="960" y="426">6</text>
<text x="960" y="430">14</text>
<text x="978" y="426">8</text>
<text x="978" y="430">9</text>
<text x="982" y="428">26</text>
<text x="982" y="432">28</text>
<text x="954" y="436">29</text>
<text x="960" y="433">11</text>
<text x="960" y="437">B</text>
<text x="978" y="437">C</text>
<text x="978" y="433">A</text>
<text x="982" y="436">30</text>
<text x="954" y="439">31</text>
<text x="954" y="443">33</text>
<text x="960" y="440">D</text>
<text x="960" y="444">F</text>
<text x="976" y="444">10</text>
<text x="978" y="440">E</text>
<text x="982" y="439">32</text>
<text x="982" y="443">34</text>
<text x="954" y="446">35</text>
<text x="954" y="450">37</text>
<text x="960" y="447">12</text>
<text x="976" y="447">VB</text>
<text x="982" y="446">36</text>
<text x="982" y="450">38</text>
<text x="960" y="451">13</text>
<text x="975" y="451">NC</text>
</g>
<g font-size="3.2">
<text x="1020" y="388">1</text>
<text x="1020" y="391">2</text>
</g>
</svg>
